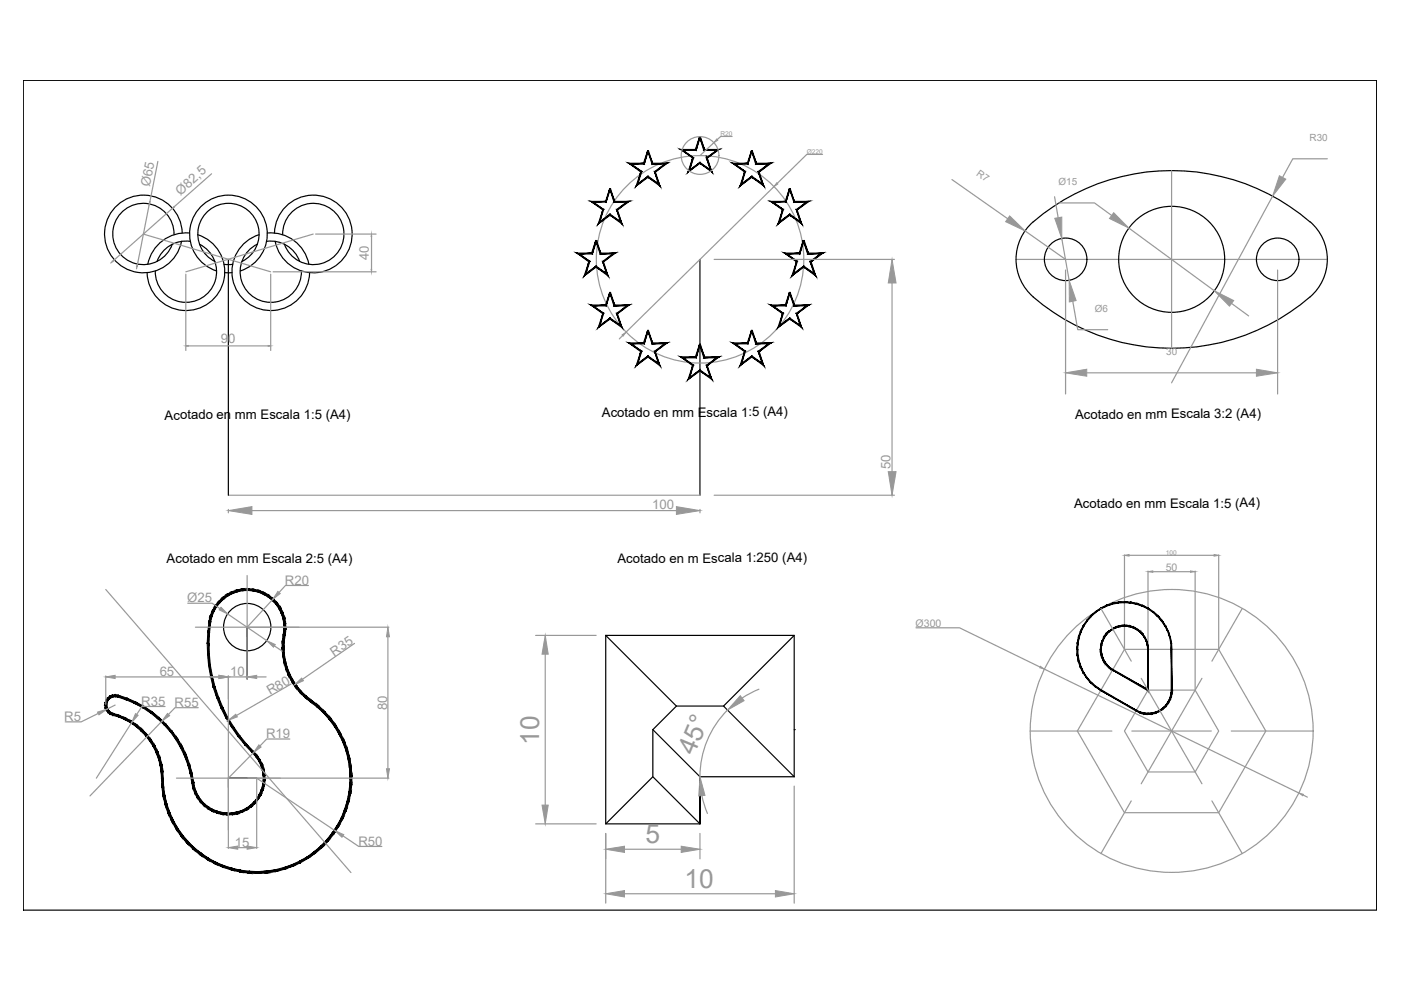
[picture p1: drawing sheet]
<svg xmlns="http://www.w3.org/2000/svg" width="297mm" height="210mm" viewBox="0 0 297 210" stroke-linecap="round" stroke-linejoin="round" font-family="sans-serif">
<!-- layer: 0 -->
<g fill="none" stroke="#000" stroke-width=".25">
<path d="M4.9 17h287v176h-287zM149.7 33l1.1 3.3-2.4-1.8-2.4 1.8 1-2.8-2.4-1.7h2.9l.9-2.8 .9 2.8h2.9l-2.4 1.7M36.9 49.7a6.5 6.5 0 0 0-9-6.1 6.5 6.5 0 0 0-2 10.7 6.5 6.5 0 0 0 10.6-2.5M38.6 49.4a8.2 8.2 0 0 0-12-7.1 8.2 8.2 0 0 0-1.1 13.9 8.2 8.2 0 0 0 13-5M40.2 49.4a8.2 8.2 0 0 0-8.9 6.6M40.3 51.2a6.5 6.5 0 0 0-7 4.2M41.9 49.8a8.2 8.2 0 0 1 2.5 14.4 8.2 8.2 0 0 1-13.2-6.4M42.3 51.8a6.5 6.5 0 0 1 .5 11.4 6.5 6.5 0 0 1-9.9-5.7M45.6 55.4a6.5 6.5 0 0 1-2.2-9.9 6.5 6.5 0 0 1 10.1 0 6.5 6.5 0 0 1-2.2 9.9M45.9 57.5a8.2 8.2 0 0 1-4.1-12.7 8.2 8.2 0 0 1 13.3 0 8.2 8.2 0 0 1-4.2 12.7M47.5 56h1.8M47.7 57.8h1.5"/>
<path d="M48.4 55v50M54.5 51.8a6.5 6.5 0 0 0-.5 11.4 6.5 6.5 0 0 0 9.9-5.7M54.9 49.8a8.2 8.2 0 0 0-2.4 14.4 8.2 8.2 0 0 0 13.1-6.4M56.5 51.2a6.5 6.5 0 0 1 7 4.2M56.7 49.4a8.2 8.2 0 0 1 8.8 6.6M58.2 49.4a8.2 8.2 0 0 1 12-7.1 8.2 8.2 0 0 1 1.2 13.9 8.2 8.2 0 0 1-13.1-5M59.9 49.7a6.5 6.5 0 0 1 9-6.1 6.5 6.5 0 0 1 2 10.7 6.5 6.5 0 0 1-10.6-2.5M148.4 55v50M219.1 47a45 45 0 0 1 58.6 0M219.1 47a10.5 10.5 0 0 0 0 16 44.8 44.8 0 0 0 59.9-1.3 10.5 10.5 0 0 0-1.2-14.7M52.4 133v11M128.4 134.7v40h20l-10-10"/>
<path d="M128.4 134.7h40v30M128.4 134.7l15 15h10M168.4 134.7l-15 15 15 15M138.4 154.7v10l-10 10M138.4 154.7l10 10M143.4 149.7l-5 5M168.4 154.7h.1M52.4 165h-4h6M148.4 164.7v10v-10M148.4 164.7h20"/>
<circle cx="225.9" cy="55" r="4.5"/>
<circle cx="248.4" cy="55" r="11.2"/>
<circle cx="270.9" cy="55" r="4.5"/>
<circle cx="52.4" cy="133" r="5"/>
</g>
<!-- layer: cotas -->
<g fill="none" stroke="#989898" stroke-width=".25">
<path d="M33.5 34.2l-1.7 8.6M44.9 36.8l-8 7M151.3 30.3l-2.9 2.7M155.2 28.9h-2.4l-.8 .7M164.1 39.6l-31.4 30.8M174.4 32.7h-3.3l-6.3 6.2M201.8 38.1l11.8 8.3M248.4 36.2v37.6M281.4 33.7h-7.3l-2.2 3.9M23.9 55.4l-.4 .4M29 56.5l-.1 .5M30.4 49.6l27 8"/>
<path d="M31.7 43.3l-2.5 12.7M36.6 44.2l-12.4 10.9M39.4 58.1v16.2M57.4 58.1v16.2M57.9 57.6h21.8M66.4 49.6l-27 8M66.9 49.6h12.8M78.8 50.1v7M151.4 55h38.2M215.4 55h66M217.3 49l8.6 6M223.6 41.7l.8 4.5"/>
<path d="M224.5 43h7.6l3.6 2.7M225.1 50.6l1.6 8.9M225.9 57.2v26.3M239.3 48.4l18.2 13.3M269.8 41.6l-21.4 39.6M270.9 57.2v26.3M39.9 73.3h17M132 71.1l-.7 .8M189.1 60v40M227.4 63.9l1.1 6h6.4M230.4 79.1h36M261.1 64.3l3.6 2.7"/>
<path d="M48.4 105h100M48.4 108v.7M53.4 108.3h90M148.4 108v.7M151.4 105h38.2M238.4 117.7v19.9M239.4 117.7h18M258.4 117.7v19.9M22.4 125l52 60M39.8 127.9h5.2l1.6 1.1M48.3 130.2l8.2 5.6M52.6 133h29.9"/>
<path d="M57.8 127.1l-5.4 5.9M58.2 137l1.6 1.1M65.4 124.1h-4.9l-1.3 1.5M75.2 136.4l-11.1 7.6M82.2 135v28M113.6 134.7h12.8M115.6 138.7v32M194.2 133.1h9.2l17.1 8.3M238.4 137.7h20l10 17.3-10 17.3h-20l-10-17.3zM243.4 121.1v25.1M244.4 121.2h8M253.4 121.1v25.1"/>
<path d="M20.8 151.3l-3.6 1.7h-3.4M22.4 143.3v6M24.4 143.5h22M24.4 149.5l-1.8 .9M27.9 153.2l-7.5 11.8M34.3 152.9l-15.2 15.9M35 149.8h-4.9l-1.1 1.7M42 150h-4.9l-1.4 1.5M48.4 143.3v10.5M48.4 143.5h4M52.4 143.3v.5M53.7 159.6l-5.3 5.4"/>
<path d="M54.4 143.5h2M61.5 156.7h-5l-1.4 1.4M61.8 145l-11.6 6.7M154.3 150.5a20 20 0 0 0-5.9 14.2M160.9 146.1l-3.5 1.9M221.4 141.9l54 26.2M243.4 146.3h10l5 8.7-5 8.7h-10l-5-8.7zM48.4 165.2v14.7M48.6 165h33.9M50.4 179.7h2M54.4 165l16.6 11.1M54.4 165.2v14.7"/>
<path d="M72.7 177.2l3.4 2.3h4.9M113.6 174.7h12.8M128.4 176.7v14.8M148.4 176.7v5.4M148.8 168.7l1.2 3.8M168.4 166.7v24.8M276.3 168.5l.9 .5M132.4 180.1h12M132.4 189.5h32"/>
<circle cx="148.4" cy="33" r="4"/>
<circle cx="148.4" cy="55" r="22"/>
<circle cx="248.4" cy="155" r="30"/>
</g>
<!-- layer: 0 -->
<g fill="#000" stroke="#000" stroke-width=".21">
<path d="M137.3 31.9l-.7 2.9 .9-2.8zM137.3 31.9l-.7 2.9-.2-.2zM133.9 34.8h2.7l-.2-.2zM133.3 34.6h3.1l-2.5 .2zM133.3 34.6l2.8 1.8-2.2-1.6zM133.3 34.6l2.8 1.8-.3 .1zM135.8 36.5l-.6 2.4 .9-2.5zM135.8 36.5l-.6 2.4-.3 .6zM135.2 38.9l-.3 .6 2.5-2.1zM134.9 39.5l2.5-2.1v.2zM137.4 37.4v.2l2.2 1.3zM137.4 37.6l2.2 1.3 .3 .6zM138.8 36.4l.8 2.5 .3 .6zM138.8 36.4l.2 .1 .9 3zM138.8 36.4l.2 .1 1.9-1.7zM139 36.5l1.9-1.7 .6-.2zM138.2 34.8h2.7l.6-.2zM138.4 34.6h3.1l-3.3 .2zM137.3 32l.9 2.8 .2-.2zM137.3 32l.2-.1 .9 2.7z"/>
<path d="M148.3 29l-.7 2.9 .9-2.8zM148.3 29l-.7 2.9-.2-.2zM144.9 31.9h2.7l-.2-.2zM144.3 31.7h3.1l-2.5 .2zM144.3 31.7l2.8 1.8-2.2-1.6zM144.3 31.7l2.8 1.8h-.3zM146.8 33.5l-.6 2.5 .9-2.5zM146.8 33.5l-.6 2.5-.3 .5zM146.2 36l-.3 .5 2.5-2.1zM145.9 36.5l2.5-2.1v.2zM148.4 34.4v.2l2.2 1.4zM148.4 34.6l2.2 1.4 .3 .5zM149.8 33.5l.8 2.5 .3 .5zM149.8 33.5h.2l.9 3zM149.8 33.5h.2l1.9-1.6zM150 33.5l1.9-1.6 .6-.2zM149.2 31.9h2.7l.6-.2zM149.4 31.7h3.1l-3.3 .2zM148.3 29.1l.9 2.8 .2-.2zM148.3 29.1l.2-.1 .9 2.7z"/>
<path d="M159.3 31.9l-.7 2.9 .9-2.8zM159.3 31.9l-.7 2.9-.2-.2zM155.9 34.8h2.7l-.2-.2zM155.3 34.6h3.1l-2.5 .2zM155.3 34.6l2.8 1.8-2.2-1.6zM155.3 34.6l2.8 1.8-.3 .1zM157.8 36.5l-.5 2.4 .8-2.5zM157.8 36.5l-.5 2.4-.4 .6zM157.3 38.9l-.4 .6 2.5-2.1zM156.9 39.5l2.5-2.1v.2zM159.4 37.4v.2l2.2 1.3zM159.4 37.6l2.2 1.3 .4 .6zM160.7 36.4l.9 2.5 .4 .6zM160.7 36.4l.3 .1 1 3zM160.7 36.4l.3 .1 1.9-1.7zM161 36.5l1.9-1.7 .6-.2zM160.2 34.8h2.7l.6-.2zM160.4 34.6h3.1l-3.3 .2zM159.3 32l.9 2.8 .2-.2zM159.3 32l.2-.1 .9 2.7z"/>
<path d="M126.3 51l-.7 2.9 .9-2.9zM126.3 51l-.7 2.9-.2-.2zM122.9 53.9h2.7l-.2-.2zM122.3 53.7h3.1l-2.5 .2zM122.3 53.7l2.8 1.7-2.2-1.5zM122.3 53.7l2.8 1.7-.3 .1zM124.8 55.5l-.6 2.5 .9-2.6zM124.8 55.5l-.6 2.5-.3 .5zM124.2 58l-.3 .5 2.5-2.1zM123.9 58.5l2.5-2.1v.3zM126.4 56.4v.3l2.2 1.3zM126.4 56.7l2.2 1.3 .3 .5zM127.7 55.4l.9 2.6 .3 .5zM127.7 55.4l.3 .1 .9 3zM127.7 55.4l.3 .1 1.9-1.6zM128 55.5l1.9-1.6 .6-.2zM127.2 53.9h2.7l.6-.2zM127.4 53.7h3.1l-3.3 .2zM126.3 51l.9 2.9 .2-.2zM126.3 51h.2l.9 2.7z"/>
<path d="M129.3 40l-.8 2.9 .9-2.9zM129.3 40l-.8 2.9-.1-.2zM125.8 42.9h2.7l-.1-.2zM125.3 42.7h3.1l-2.6 .2zM125.3 42.7l2.7 1.7-2.2-1.5zM125.3 42.7l2.7 1.7-.2 .1zM127.8 44.5l-.6 2.5 .8-2.6zM127.8 44.5l-.6 2.5-.4 .5zM127.2 47l-.4 .5 2.6-2.1zM126.8 47.5l2.6-2.1v.2zM129.4 45.4v.2l2.1 1.4zM129.4 45.6l2.1 1.4 .4 .5zM130.7 44.4l.8 2.6 .4 .5zM130.7 44.4l.2 .1 1 3zM130.7 44.4l.2 .1 2-1.6zM130.9 44.5l2-1.6 .6-.2zM130.2 42.9h2.7l.6-.2zM130.2 42.9l.1-.2h3.2zM129.3 40l.9 2.9 .1-.2zM129.3 40h.1l.9 2.7z"/>
<path d="M167.4 40l-.7 2.9 .8-2.9zM167.4 40l-.7 2.9-.2-.2zM163.9 42.9h2.8l-.2-.2zM163.4 42.7h3.1l-2.6 .2zM163.4 42.7l2.7 1.7-2.2-1.5zM163.4 42.7l2.7 1.7-.2 .1zM165.9 44.5l-.6 2.5 .8-2.6zM165.9 44.5l-.6 2.5-.4 .5zM165.3 47l-.4 .5 2.6-2.1zM164.9 47.5l2.6-2.1v.2zM167.5 45.4v.2l2.1 1.4zM167.5 45.6l2.1 1.4 .4 .5zM168.8 44.4l.8 2.6 .4 .5zM168.8 44.4l.2 .1 1 3zM168.8 44.4l.2 .1 2-1.6zM169 44.5l2-1.6 .6-.2zM168.3 42.9h2.7l.6-.2zM168.4 42.7h3.2l-3.3 .2zM167.4 40l.9 2.9 .1-.2zM167.4 40h.1l.9 2.7z"/>
<path d="M170.3 51l-.7 2.9 .9-2.9zM170.3 51l-.7 2.9-.2-.2zM166.9 53.9h2.7l-.2-.2zM166.3 53.7h3.1l-2.5 .2zM166.3 53.7l2.8 1.7-2.2-1.5zM166.3 53.7l2.8 1.7-.2 .1zM168.9 55.5l-.6 2.5 .8-2.6zM168.9 55.5l-.6 2.5-.4 .5zM168.3 58l-.4 .5 2.5-2.1zM167.9 58.5l2.5-2.1v.3zM170.4 56.4v.3l2.2 1.3zM170.4 56.7l2.2 1.3 .4 .5zM171.7 55.4l.9 2.6 .4 .5zM171.7 55.4l.3 .1 1 3zM171.7 55.4l.3 .1 1.9-1.6zM172 55.5l1.9-1.6 .6-.2zM171.2 53.9h2.7l.6-.2zM171.4 53.7h3.1l-3.3 .2zM170.3 51l.9 2.9 .2-.2zM170.3 51h.2l.9 2.7z"/>
<path d="M129.3 62l-.8 2.9 .9-2.9zM129.3 62l-.8 2.9-.1-.2zM125.8 64.9h2.7l-.1-.2zM125.3 64.7h3.1l-2.6 .2zM125.3 64.7l2.7 1.7-2.2-1.5zM125.3 64.7l2.7 1.7-.2 .1zM127.8 66.5l-.6 2.5 .8-2.6zM127.8 66.5l-.6 2.5-.4 .5zM127.2 69l-.4 .5 2.6-2.1zM126.8 69.5l2.6-2.1v.3zM129.4 67.4v.3l2.1 1.3zM129.4 67.7l2.1 1.3 .4 .5zM130.7 66.4l.8 2.6 .4 .5zM130.7 66.4l.2 .1 1 3zM130.7 66.4l.2 .1 2-1.6zM130.9 66.5l2-1.6 .6-.2zM130.2 64.9h2.7l.6-.2zM130.3 64.7h3.2l-3.3 .2zM129.3 62l.9 2.9 .1-.2zM129.3 62h.1l.9 2.7z"/>
<path d="M137.3 70l-.7 2.9 .9-2.8zM137.3 70l-.7 2.9-.2-.2zM133.9 72.9h2.7l-.2-.2zM133.3 72.7h3.1l-2.5 .2zM133.3 72.7l2.8 1.8-2.2-1.6zM133.3 72.7l2.8 1.8-.3 .1zM135.8 74.6l-.6 2.4 .9-2.5zM135.8 74.6l-.6 2.4-.3 .6zM135.2 77l-.3 .6 2.5-2.1zM134.9 77.6l2.5-2.1v.2zM137.4 75.5v.2l2.2 1.3zM137.4 75.7l2.2 1.3 .3 .6zM138.8 74.5l.8 2.5 .3 .6zM138.8 74.5l.2 .1 .9 3zM138.8 74.5l.2 .1 1.9-1.7zM139 74.6l1.9-1.7 .6-.2zM138.2 72.9h2.7l.6-.2zM138.4 72.7h3.1l-3.3 .2zM137.3 70.1l.9 2.8 .2-.2zM137.3 70.1l.2-.1 .9 2.7z"/>
<path d="M148.3 73l-.7 2.9 .9-2.9zM148.3 73l-.7 2.9-.2-.2zM144.9 75.9h2.7l-.2-.2zM144.3 75.7h3.1l-2.5 .2zM144.3 75.7l2.8 1.7-2.2-1.5zM144.3 75.7l2.8 1.7-.3 .1zM146.8 77.5l-.6 2.5 .9-2.6zM146.8 77.5l-.6 2.5-.3 .5zM146.2 80l-.3 .5 2.5-2.1zM145.9 80.5l2.5-2.1v.3zM148.4 78.4v.3l2.2 1.3zM148.4 78.7l2.2 1.3 .3 .5zM149.8 77.4l.8 2.6 .3 .5zM149.8 77.4l.2 .1 .9 3zM149.8 77.4l.2 .1 1.9-1.6zM150 77.5l1.9-1.6 .6-.2zM149.2 75.9h2.7l.6-.2zM149.4 75.7h3.1l-3.3 .2zM148.3 73l.9 2.9 .2-.2zM148.3 73h.2l.9 2.7z"/>
<path d="M159.3 70l-.7 2.9 .9-2.8zM159.3 70l-.7 2.9-.2-.2zM155.9 72.9h2.7l-.2-.2zM155.3 72.7h3.1l-2.5 .2zM155.3 72.7l2.8 1.8-2.2-1.6zM155.3 72.7l2.8 1.8-.3 .1zM157.8 74.6l-.5 2.4 .8-2.5zM157.8 74.6l-.5 2.4-.4 .6zM157.3 77l-.4 .6 2.5-2.1zM156.9 77.6l2.5-2.1v.2zM159.4 75.5v.2l2.2 1.3zM159.4 75.7l2.2 1.3 .4 .6zM160.7 74.5l.9 2.5 .4 .6zM160.7 74.5l.3 .1 1 3zM160.7 74.5l.3 .1 1.9-1.7zM161 74.6l1.9-1.7 .6-.2zM160.2 72.9h2.7l.6-.2zM160.4 72.7h3.1l-3.3 .2zM159.3 70.1l.9 2.8 .2-.2zM159.3 70.1l.2-.1 .9 2.7z"/>
<path d="M167.4 62l-.7 2.9 .8-2.9zM167.4 62l-.7 2.9-.2-.2zM163.9 64.9h2.8l-.2-.2zM163.4 64.7h3.1l-2.6 .2zM163.4 64.7l2.7 1.7-2.2-1.5zM163.4 64.7l2.7 1.7-.2 .1zM165.9 66.5l-.6 2.5 .8-2.6zM165.9 66.5l-.6 2.5-.4 .5zM165.3 69l-.4 .5 2.6-2.1zM164.9 69.5l2.6-2.1v.3zM167.5 67.4v.3l2.1 1.3zM167.5 67.7l2.1 1.3 .4 .5zM168.8 66.4l.8 2.6 .4 .5zM168.8 66.4l.2 .1 1 3zM168.8 66.4l.2 .1 2-1.6zM169 66.5l2-1.6 .6-.2zM168.3 64.9h2.7l.6-.2zM168.4 64.7h3.2l-3.3 .2zM167.4 62l.9 2.9 .1-.2zM167.4 62h.1l.9 2.7z"/>
<path d="M243.4 136.8l.1 .9h-.2zM243.2 136.8l.1 .9 .1-.9zM243.2 135.9l.2 .9h-.2zM243 136l.2 .8v-.9zM242.8 135.1l.4 .8-.2 .1zM242.6 135.2l.4 .8-.2-.9zM242.3 134.4l.5 .7-.2 .1zM242.1 134.5l.5 .7-.3-.8zM241.7 133.8l.6 .6-.2 .1zM241.7 133.8l-.2 .1 .6 .6zM240.9 133.3l.8 .5-.2 .1zM240.9 133.3v.1l.6 .5zM240.1 132.9l.8 .4v.1zM240.1 132.9v.2l.8 .3zM239.3 132.6l.8 .3v.2zM239.3 132.6v.3l.8 .2zM238.4 132.6h.9v.3zM238.4 132.6v.2l.9 .1zM237.5 132.6h.9v.2zM237.5 132.6l.1 .3 .8-.1zM236.7 132.9l.8-.3 .1 .3zM236.7 132.9v.2l.9-.2zM235.9 133.3l.8-.4v.2zM235.9 133.3l.1 .1 .7-.3zM235.1 133.8l.8-.5 .1 .1zM235.1 133.8l.1 .1 .8-.5zM235.1 133.8l.1 .1-.7 .5zM234.5 134.4l.1 .1 .6-.6zM234.5 134.4l.1 .1-.6 .6zM234 135.1l.2 .1 .4-.7zM234 135.1l.2 .1-.6 .7zM234.2 135.2l-.6 .7 .2 .1zM233.6 135.9l.2 .1-.4 .8zM233.8 136l-.4 .8h.2zM233.4 136.8h.2l-.3 .9zM233.6 136.8l-.3 .9h.2zM233.3 137.7h.2l-.1 .9zM233.5 137.7l-.1 .9 .2-.1zM233.4 138.6l.2-.1v.9zM233.6 138.5v.9l.2-.1zM233.6 139.4l.2-.1 .2 .9zM233.8 139.3l.2 .9 .2-.1zM234 140.2l.2-.1 .3 .8zM234.2 140.1l.3 .8 .1-.1zM234.5 140.9l.1-.1 .5 .8zM234.6 140.8l.5 .8 .1-.2zM235.1 141.6l.1-.2 .7 .7zM235.2 141.4l.7 .7 .1-.2z"/>
<path d="M248.4 136.4l.1 1.3h-.2zM248.2 136.4l.1 1.3 .1-1.3zM248.1 135.1l.3 1.3h-.2zM248 135.1l.2 1.3-.1-1.3zM247.7 133.8l.4 1.3h-.1zM247.6 133.9l.4 1.2-.3-1.3zM247.1 132.6l.6 1.2-.1 .1zM247 132.7l.6 1.2-.5-1.3zM246.4 131.5l.7 1.1-.1 .1zM246.2 131.7l.8 1-.6-1.2zM245.6 130.5l.8 1-.2 .2zM245.6 130.5l-.2 .2 .8 1zM244.5 129.7l1.1 .8-.2 .2zM244.5 129.7l-.1 .1 1 .9zM243.4 128.9l1.1 .8-.1 .1zM243.4 128.9v.2l1 .7zM242.3 128.3l1.1 .6v.2zM242.3 128.3l-.1 .2 1.2 .6zM241 127.9l1.3 .4-.1 .2zM241 127.9l-.1 .2 1.3 .4zM239.7 127.6l1.3 .3-.1 .2zM239.7 127.6v.3l1.2 .2zM238.4 127.6h1.3v.3zM238.4 127.6v.2l1.3 .1zM237.1 127.6h1.3v.2zM237.1 127.6v.3l1.3-.1zM235.8 127.9l1.3-.3v.3zM235.8 127.9v.2l1.3-.2zM234.6 128.3l1.2-.4v.2zM234.6 128.3v.2l1.2-.4zM233.4 128.9l1.2-.6v.2zM233.4 128.9l.1 .2 1.1-.6zM232.3 129.7l1.1-.8 .1 .2zM232.3 129.7l.1 .1 1.1-.7zM231.3 130.5l1-.8 .1 .1zM231.3 130.5l.1 .2 1-.9zM231.3 130.5l.1 .2-1 .8zM230.4 131.5l.1 .2 .9-1zM230.4 131.5l.1 .2-.9 .9zM230.5 131.7l-.9 .9 .2 .1zM229.6 132.6l.2 .1-.7 1.1zM229.8 132.7l-.7 1.1 .2 .1zM229.1 133.8l.2 .1-.7 1.2zM229.3 133.9l-.7 1.2h.2zM228.6 135.1h.2l-.4 1.3zM228.8 135.1l-.4 1.3h.2zM228.4 136.4h.2l-.3 1.3zM228.6 136.4l-.3 1.3h.2zM228.3 137.7h.2l-.1 1.3zM228.5 137.7l-.1 1.3h.2zM228.4 139h.2v1.3zM228.6 139v1.3l.2-.1zM228.6 140.3l.2-.1 .3 1.3zM228.8 140.2l.3 1.3 .2-.1zM229.1 141.5l.2-.1 .3 1.3zM229.3 141.4l.3 1.3 .2-.1zM229.6 142.7l.2-.1 .6 1.2zM229.8 142.6l.6 1.2 .1-.1zM230.4 143.8l.1-.1 .8 1.1zM230.5 143.7l.8 1.1 .1-.1zM231.4 144.7l.9 1-1-.9zM231.4 144.7l.9 1 .1-.2zM232.4 145.5l1 .9-1.1-.7zM232.4 145.5l1 .9 .1-.2z"/>
<path d="M23.5 151.1l.4 .1v.5zM23.5 151.1l-.2 .3 .6 .3zM23.1 150.8l.4 .3-.2 .3zM23.1 150.8l-.2 .3 .4 .3zM22.8 150.4l.3 .4-.2 .3zM22.5 150.6l.4 .5-.1-.7zM22.7 150l.1 .4-.3 .2zM22.3 150.1l.2 .5 .2-.6zM22.6 149.5l.1 .5-.4 .1zM22.2 149.5l.1 .6 .3-.6zM22.2 149.5l.5-.5-.1 .5zM22.3 148.9l-.1 .6 .5-.5zM22.3 148.9l.5-.3-.1 .4zM22.5 148.4l-.2 .5 .5-.3zM22.5 148.4l.6-.2-.3 .4zM22.8 147.9l-.3 .5 .6-.2zM22.8 147.9h.7l-.4 .3zM22.8 147.9h.7l-.2-.3zM23.3 147.6l.6 .2-.4 .1zM23.3 147.6l.6 .2v-.4zM23.9 147.4l.5 .3-.5 .1zM23.9 147.4l.5 .3 .1-.4zM24.5 147.3l.4 .5-.5-.1zM24.5 147.3l.4 .5 .1-.4zM25 147.4l1.8 1-1.9-.6zM25 147.4l1.8 1 .1-.4zM26.9 148l1.7 1.2-1.8-.8zM26.9 148l1.7 1.2 .1-.4zM28.7 148.8l1.6 1.3-1.7-.9zM28.7 148.8l1.6 1.3 .2-.4zM30.5 149.7l1.4 1.5-1.6-1.1zM30.5 149.7l1.4 1.5 .3-.4zM32.2 150.8l1.3 1.6-1.6-1.2zM32.2 150.8l1.3 1.6 .2-.3zM33.7 152.1l1.2 1.7-1.4-1.4zM33.7 152.1l1.2 1.7 .3-.3zM34.9 153.8l.3-.3 1 1.8zM35.2 153.5l1 1.8 .3-.3zM36.2 155.3l.3-.3 .8 1.9zM36.5 155l.8 1.9 .4-.3zM37.3 156.9l.4-.3 .6 2zM37.7 156.6l.6 2 .4-.3zM38.3 158.6l.4-.3 .4 2zM38.7 158.3l.4 2 .4-.1zM39.1 160.3l.4-.1 .3 2zM39.5 160.2l.3 2 .4-.2zM39.8 162.2l.4-.2 .1 2.1zM40.2 162l.1 2.1 .4-.1zM40.3 164.1l.4-.1v2zM40.7 164v2l.4-.1zM40.7 166l.4-.1-.2 1.2zM41.1 165.9l-.2 1.2 .4-.1zM40.9 167.1l.4-.1v1.1zM41.3 167v1.1l.3-.1zM41.3 168.1l.3-.1 .2 1.1zM41.6 168l.2 1.1 .3-.2zM41.8 169.1l.3-.2 .3 1.1zM42.1 168.9l.3 1.1 .3-.3zM42.4 170l.3-.3 .5 1.1zM42.7 169.7l.5 1.1 .2-.3zM43.4 170.5l.7 1-.9-.7zM43.4 170.5l.7 1 .2-.4zM44.3 171.1l.7 .9-.9-.5zM44.3 171.1l.7 .9 .2-.4zM45.2 171.6l.8 .8-1-.4zM45.2 171.6l.8 .8 .1-.4zM46.1 172l1 .7-1.1-.3zM46.1 172l1 .7v-.4zM47.1 172.3l1.1 .5-1.1-.1zM47.1 172.3l1.1 .5v-.4zM48.2 172.4l1.1 .3-1.1 .1zM48.2 172.4l1.1 .3-.1-.3zM49.2 172.4l1.2 .2-1.1 .1zM49.2 172.4l1.2 .2-.2-.5zM50.2 172.1l1.2 .1-1 .4zM50.2 172.1l1.2 .1-.1-.4zM51.3 171.8l1.1-.1-1 .5zM51.3 171.8l1.1-.1-.2-.3zM52.2 171.4l1.1-.3-.9 .6zM52.2 171.4l1.1-.3-.3-.3zM53 170.8l1.1-.4-.8 .7zM53 170.8l1.1-.4-.3-.3zM53.8 170.1l1-.6-.7 .9zM54.5 169.3l-.7 .8 1-.6zM54.5 169.3l.9-.8-.6 1zM55 168.4l-.5 .9 .9-.8zM55.8 167.5l-.4 1-.4-.1zM55.4 167.4l-.4 1 .8-.9zM56.1 166.5l-.3 1-.4-.1zM55.7 166.4l-.3 1 .7-.9zM56.2 165.4l-.1 1.1-.4-.1zM55.8 165.4l-.1 1 .5-1zM56.2 164.3v1.1h-.4zM55.8 164.3v1.1l.4-1.1zM56 163.2l.2 1.1h-.4zM55.6 163.3l.2 1 .2-1.1zM55.7 162.2l.3 1-.4 .1zM55.3 162.3l.3 1 .1-1.1zM55.2 161.2l.5 1-.4 .1zM54.8 161.3l.5 1-.1-1.1zM54.6 160.2l.6 1-.4 .1zM54.3 160.5l.5 .8-.2-1.1zM53.9 159.4l.7 .8-.3 .3zM53.6 159.7l.7 .8-.4-1.1z"/>
<path d="M52.3 157.7l1.6 1.7-.3 .3zM52 158l1.6 1.7-1.3-2zM50.8 155.9l1.5 1.8-.3 .3zM50.5 156.2l1.5 1.8-1.2-2.1zM49.5 154l1.3 1.9-.3 .3zM49.1 154.2l1.4 2-1-2.2zM48.2 152l1.3 2-.4 .2zM47.9 152.2l1.2 2-.9-2.2zM47.2 150l1 2-.3 .2zM46.8 150.1l1.1 2.1-.7-2.2zM46.3 147.8l.9 2.2-.4 .1zM46 148l.8 2.1-.5-2.3zM45.6 145.6l.7 2.2-.3 .2zM45.2 145.7l.8 2.3-.4-2.4zM45 143.4l.6 2.2-.4 .1zM44.6 143.4l.6 2.3-.2-2.3zM44.6 141.1l.4 2.3h-.4zM44.2 141.1l.4 2.3v-2.3zM44.4 138.7l.2 2.4h-.4zM44 138.8l.2 2.3 .2-2.4zM44.3 136.4l.1 2.3-.4 .1zM43.9 136.4l.1 2.4 .3-2.4zM44.4 134.1l-.1 2.3h-.4zM44.1 134.1l-.2 2.3 .5-2.3zM44.7 131.8l-.3 2.3h-.3zM44.3 131.7l-.2 2.4 .6-2.3zM44.9 130.7l-.2 1.1-.4-.1zM44.6 130.6l-.3 1.1 .6-1zM45.4 129.6l-.5 1.1-.3-.1zM45 129.5l-.4 1.1 .8-1zM45 129.5l.9-.8-.5 .9zM45.6 128.5l-.6 1 .9-.8zM45.6 128.5l1-.7-.7 .9zM46.3 127.5l-.7 1 1-.7zM46.3 127.5l1.1-.5-.8 .8zM47.2 126.7l-.9 .8 1.1-.5zM47.2 126.7l1.1-.4-.9 .7zM47.2 126.7l1.1-.4-.2-.3zM48.1 126l1.2-.2-1 .5zM48.1 126l1.2-.2-.1-.4zM49.2 125.4h1.2l-1.1 .4zM49.2 125.4h1.2l-.1-.3zM50.3 125.1l1.2 .1-1.1 .2zM50.3 125.1l1.2 .1v-.3zM51.5 124.9l1.1 .3h-1.1zM51.5 124.9l1.1 .3v-.4zM52.6 124.8l1.1 .5-1.1-.1zM52.6 124.8l1.1 .5 .1-.4zM53.8 124.9l1 .7-1.1-.3zM53.8 124.9l1 .7 .2-.4zM55 125.2l.9 .8-1.1-.4zM55 125.2l.9 .8 .2-.3zM56.1 125.7l.8 .9-1-.6zM56.1 125.7l.8 .9 .2-.3zM57.1 126.3l.6 1-.8-.7zM57.1 126.3l.6 1 .3-.3zM57.7 127.3l.3-.3 .5 1.1zM58 127l.5 1.1 .3-.2zM58.5 128.1l.3-.2 .3 1.1zM58.8 127.9l.3 1.1 .4-.2zM59.1 129l.4-.2 .1 1.3zM59.5 128.8l.1 1.3 .4-.2zM59.6 130.1l.4-.2v1.2zM60 129.9v1.2l.4-.1zM60 131.1l.4-.1-.2 1.3zM60.4 131l-.2 1.3 .4-.1zM60.2 132.3l.4-.1-.4 1.2zM60.6 132.2l-.4 1.2h.4zM60.2 133.4h.4l-.5 1.1zM60.6 133.4l-.5 1.1h.4zM60.1 134.5h.4l-.7 1.4zM60.5 134.5l-.7 1.4 .5 .1zM59.8 135.9l.5 .1-.5 1.4zM60.3 136l-.5 1.4h.4zM59.8 137.4h.4l-.3 1.5zM60.2 137.4l-.3 1.5h.4zM59.9 138.9h.4l-.1 1.5zM60.3 138.9l-.1 1.5 .4-.1zM60.2 140.4l.4-.1v1.5zM60.6 140.3v1.5l.3-.1zM60.6 141.8l.3-.1 .2 1.5zM60.9 141.7l.2 1.5 .4-.2zM61.1 143.2l.4-.2 .3 1.5zM61.5 143l.3 1.5 .4-.2zM61.8 144.5l.4-.2 .4 1.4zM62.2 144.3l.4 1.4 .4-.2zM62.6 145.7l.4-.2 .6 1.4zM63 145.5l.6 1.4 .3-.3zM63.9 146.6l.8 1.3-1.1-1zM63.9 146.6l.8 1.3 .2-.3zM64.9 147.6l.9 1.2-1.1-.9zM64.9 147.6l.9 1.2 .3-.3z"/>
<path d="M233.5 146.2l-.1 .2 7.5 4.2zM233.4 146.4l7.5 4.2v.2z"/>
<path d="M236 141.9l-.1 .2 7.4 4zM235.9 142.1l7.4 4 .2 .4zM243.3 137.7v8.4l.2 .4zM243.3 137.7h.2v8.8z"/>
<path d="M240.9 150.6l.8 .5-.8-.3zM240.9 150.6l.8 .5v-.2zM241.7 150.9l.8 .5-.8-.3zM241.7 150.9l.8 .5 .1-.3zM242.6 151.1l.8 .3h-.9zM242.6 151.1l.8 .3v-.2zM243.4 151.2l.9 .2h-.9zM243.4 151.2l.9 .2-.1-.3zM244.2 151.1h.9l-.8 .3zM244.2 151.1h.9v-.2zM245.1 150.9l.8-.1-.8 .3zM245.1 150.9l.8-.1v-.2zM245.9 150.6l.8-.3-.8 .5zM245.9 150.6l.8-.3-.2-.2zM246.5 150.1l.8-.5-.6 .7zM246.5 150.1l.8-.5-.1-.1zM247.2 149.5l.6-.6-.5 .7zM247.6 148.8l-.4 .7 .6-.6zM248.2 148.1l-.4 .8-.2-.1zM248 148l-.4 .8 .6-.7zM248.4 147.2l-.2 .9-.2-.1zM248.2 147.2l-.2 .8 .4-.8zM248.5 146.3l-.1 .9h-.2zM248.3 146.3l-.1 .9 .3-.9z"/>
<path d="M248.3 137.7v8.6h.2zM248.3 137.7h.2v8.6z"/>
<path d="M34.2 165h.4l-.3 1.9zM34.6 165l-.3 1.9 .4-.1zM34.3 166.9l.4-.1-.1 2zM34.7 166.8l-.1 2 .4-.1zM34.6 168.8l.4-.1v1.9zM35 168.7v1.9l.4-.2zM35 170.6l.4-.2 .2 2zM35.4 170.4l.2 2 .4-.2zM35.6 172.4l.4-.2 .4 1.8zM36 172.2l.4 1.8 .3-.1zM36.4 174l.3-.1 .6 1.8zM36.7 173.9l.6 1.8 .3-.2zM37.3 175.7l.3-.2 .7 1.8zM37.6 175.5l.7 1.8 .4-.3zM38.3 177.3l.4-.3 .9 1.7zM38.7 177l.9 1.7 .3-.3zM39.6 178.7l.3-.3 1 1.6zM39.9 178.4l1 1.6 .3-.3zM41.2 179.7l1.2 1.5-1.5-1.2zM41.2 179.7l1.2 1.5 .2-.3zM42.6 180.9l1.3 1.4-1.5-1.1zM42.6 180.9l1.3 1.4 .2-.4zM44.1 181.9l1.5 1.2-1.7-.8zM44.1 181.9l1.5 1.2 .1-.3zM45.7 182.8l1.6 1.1-1.7-.8zM45.7 182.8l1.6 1.1 .1-.4zM47.4 183.5l1.7 1-1.8-.6zM47.4 183.5l1.7 1 .1-.4zM49.2 184.1l1.7 .8-1.8-.4zM49.2 184.1l1.7 .8 .1-.4zM51 184.5l1.8 .6-1.9-.2zM51 184.5l1.8 .6v-.4zM52.8 184.7l1.9 .5-1.9-.1zM52.8 184.7l1.9 .5v-.4zM54.7 184.8l1.8 .3-1.8 .1zM54.7 184.8l1.8 .3v-.4zM56.5 184.7l1.9 .1-1.9 .3zM56.5 184.7l1.9 .1-.1-.4zM58.3 184.4l1.9-.1-1.8 .5zM58.3 184.4l1.9-.1-.1-.3zM60.1 184l1.9-.3-1.8 .6zM60.1 184l1.9-.3-.2-.3zM61.8 183.4l1.9-.5-1.7 .8zM61.8 183.4l1.9-.5-.2-.3zM63.5 182.6l1.8-.6-1.6 .9zM63.5 182.6l1.8-.6-.2-.3zM65.1 181.7l1.8-.8-1.6 1.1zM65.1 181.7l1.8-.8-.3-.3zM66.6 180.6l1.7-.9-1.4 1.2zM66.6 180.6l1.7-.9-.3-.3zM68 179.4l1.6-1.1-1.3 1.4zM69.3 178l-1.3 1.4 1.6-1.1zM69.3 178l1.5-1.2-1.2 1.5zM70.4 176.6l-1.1 1.4 1.5-1.2zM70.4 176.6l1.4-1.3-1 1.5zM71.4 175.1l-1 1.5 1.4-1.3zM72.7 173.6l-.9 1.7-.4-.2zM72.3 173.5l-.9 1.6 1.3-1.5zM73.4 171.9l-.7 1.7-.4-.1zM73 171.7l-.7 1.8 1.1-1.6zM73.9 170.1l-.5 1.8-.4-.2zM73.6 170l-.6 1.7 .9-1.6zM74.4 168.2l-.5 1.9-.3-.1zM73.9 168.2l-.3 1.8 .8-1.8zM74.6 166.4l-.2 1.8h-.5zM74.2 166.3l-.3 1.9 .7-1.8zM74.6 164.5v1.9l-.4-.1zM74.2 164.5v1.8l.4-1.8zM74.5 162.6l.1 1.9h-.4zM74.1 162.7l.1 1.8 .3-1.9zM74.2 160.8l.3 1.8-.4 .1zM73.8 160.8l.3 1.9 .1-1.9zM73.7 158.9l.5 1.9h-.4zM73.3 159.1l.5 1.7-.1-1.9zM73.1 157.2l.6 1.7-.4 .2zM72.7 157.3l.6 1.8-.2-1.9zM72.2 155.5l.9 1.7-.4 .1zM71.9 155.7l.8 1.6-.5-1.8zM71.3 153.9l.9 1.6-.3 .2zM70.9 154.1l1 1.6-.6-1.8zM70.2 152.3l1.1 1.6-.4 .2zM69.8 152.6l1.1 1.5-.7-1.8zM68.9 150.9l1.3 1.4-.4 .3zM68.6 151.2l1.2 1.4-.9-1.7zM67.5 149.6l1.4 1.3-.3 .3zM67.5 149.6l-.2 .4 1.3 1.2zM66.1 148.5l1.4 1.1-.2 .4zM66.1 148.5l-.3 .3 1.5 1.2z"/>
<path d="M34.5 163.5l.1 1.5h-.4zM34.1 163.6l.1 1.4 .3-1.5zM34.3 162.2l.2 1.3-.4 .1zM33.9 162.2l.2 1.4 .2-1.4zM34 160.8l.3 1.4h-.4zM33.6 160.9l.3 1.3 .1-1.4zM33.5 159.4l.5 1.4-.4 .1zM33.1 159.6l.5 1.3-.1-1.5zM32.8 158.1l.7 1.3-.4 .2zM32.5 158.3l.6 1.3-.3-1.5zM32.1 156.9l.7 1.2-.3 .2zM31.7 157.1l.8 1.2-.4-1.4zM31.2 155.8l.9 1.1-.4 .2zM30.9 156l.8 1.1-.5-1.3zM30.2 154.7l1 1.1-.3 .2zM30.2 154.7l-.3 .3 1 1zM29.1 153.8l1.1 .9-.3 .3zM29.1 153.8l-.2 .3 1 .9zM27.9 152.9l1.2 .9-.2 .3zM27.9 152.9l-.2 .4 1.2 .8zM26.7 152.2l1.2 .7-.2 .4zM26.7 152.2l-.2 .4 1.2 .7zM25.3 151.7l1.4 .5-.2 .4zM25.3 151.7l-.1 .3 1.3 .6zM23.9 151.2l1.4 .5-.1 .3zM23.9 151.2v.5l1.3 .3z"/>
</g>
<!-- layer: cotas -->
<g fill="#989898" stroke="#989898" stroke-width=".21">
<path d="M152 29.5l.2 .2-.9 .6z"/>
<path d="M131.9 71l.8-.6-.6 .9z"/>
<path d="M164.7 38.7l.2 .3-.8 .6z"/>
<path d="M29.2 56l-.1 .5h-.2z"/>
<path d="M31.7 42.8h.2l-.2 .5z"/>
<path d="M23.8 55.4l.4-.3-.3 .4z"/>
<path d="M36.9 43.8l.1 .1-.4 .3z"/>
<path d="M39.4 73.3h.5v.1z"/>
<path d="M56.9 73.3h.5l-.5 .1z"/>
<path d="M78.8 49.6v.5h-.1z"/>
<path d="M78.7 57.1h.1v.5z"/>
<path d="M257.5 61.7l4.1 2-.9 1.2z"/>
<path d="M236.1 45.1l3.2 3.3-4.1-2.1z"/>
<path d="M223.6 46.3l1.5-.3v4.6z"/>
<path d="M226.7 59.5l1.5 4.2-1.5 .3z"/>
<path d="M214.1 45.8l3.2 3.2-4.1-2z"/>
<path d="M271.3 37.3l1.3 .7-2.8 3.6z"/>
<path d="M225.9 79.1l4.5-.8v1.5z"/>
<path d="M266.4 78.3l4.5 .8-4.5 .7z"/>
<path d="M243.4 121.2l1-.2v.3z"/>
<path d="M252.4 121l1 .2-1 .1z"/>
<path d="M238.4 117.7l1-.1v.3z"/>
<path d="M257.4 117.6l1 .1-1 .2z"/>
<path d="M275.4 168.1l.9 .3-.1 .3z"/>
<path d="M220.6 141.3l.8 .6-.9-.3z"/>
<path d="M56.5 135.8l1.9 .9-.4 .5z"/>
<path d="M46.8 128.7l1.5 1.5-1.8-.9z"/>
<path d="M58.9 125.4l.5 .4-1.6 1.3z"/>
<path d="M62.5 145.2l1.5-1.4 .3 .5z"/>
<path d="M82.2 133l.4 2h-.7z"/>
<path d="M81.9 163h.7l-.4 2z"/>
<path d="M71 176.1l1.9 .9-.4 .5z"/>
<path d="M54.9 157.9l.5 .5-1.7 1.2z"/>
<path d="M46.4 143.2l2 .3-2 .4z"/>
<path d="M52.4 143.5l2-.3v.7z"/>
<path d="M48.4 179.7l2-.3v.7z"/>
<path d="M52.4 179.4l2 .3-2 .4z"/>
<path d="M22.4 143.5l2-.3v.7z"/>
<path d="M20.7 151l1.9-.6-1.6 1.2z"/>
<path d="M28.7 151.3l.6 .4-1.4 1.5z"/>
<path d="M35.5 151.3l.5 .4-1.7 1.2z"/>
<path d="M48.4 152.7l1.6-1.3 .3 .6z"/>
<path d="M115.6 134.7l.6 4h-1.3z"/>
<path d="M114.9 170.7h1.3l-.6 4z"/>
<path d="M128.4 180.1l4-.7v1.3z"/>
<path d="M144.4 179.4l4 .7-4 .6z"/>
<path d="M128.4 189.5l4-.7v1.4z"/>
<path d="M164.4 188.8l4 .7-4 .7z"/>
<path d="M157 147.5l.8 1.1-3.6 2z"/>
<path d="M148.4 164.7l1.1 3.9-1.3 .2z"/>
<path d="M48.4 108.3l5-.9v1.7z"/>
<path d="M143.4 107.4l5 .9-5 .8z"/>
<path d="M189.1 55l.9 5h-1.7z"/>
<path d="M188.3 100h1.7l-.9 5z"/>
</g>
<!-- layer: Discontinua -->
<path d="M233.4 129l6.4 11.2M263.4 129l-6.5 11.2M218.4 155h17.3M240 155h16.8M242 143.8l12.8 22.4M254.8 143.8l-12.8 22.4M261.1 155h17.3M239.8 169.8l-6.4 11.2M256.9 169.8l6.5 11.2" fill="none" stroke="#989898" stroke-width=".25"/>
<!-- layer: Ejes -->
<path d="M41.4 133h11v11M52.4 122v13M52.4 133h11M48.4 154v13M37.4 165h11M59.4 165h-11v11" fill="none" stroke="#989898" stroke-width=".25"/>
<g font-size="5.6" fill="#989898">
<text x="114.3" y="158" transform="rotate(-90 114.3 158)">10</text>
<text x="147.2" y="160.3" transform="rotate(-67 147.2 160.3)">45°</text>
<text x="136.8" y="178.8">5</text>
<text x="145.1" y="188.2">10</text>
</g>
<g font-size="2.8" fill="#989898">
<text x="31.8" y="39.7" transform="rotate(-79 31.8 39.7)">Ø65</text>
<text x="38.3" y="41.5" transform="rotate(-42 38.3 41.5)">Ø82,5</text>
<text x="78.2" y="55.1" transform="rotate(-90 78.2 55.1)">40</text>
<text x="46.8" y="72.8">90</text>
<text x="188.8" y="99.5" transform="rotate(-90 188.8 99.5)">50</text>
<text x="138.3" y="107.9">100</text>
<text x="60.4" y="124">R20</text>
<text x="39.7" y="127.7">Ø25</text>
<text x="33.9" y="143.4">65</text>
<text x="48.8" y="143.4">10</text>
<text x="70.9" y="139.2" transform="rotate(-35 70.9 139.2)">R35</text>
<text x="30" y="149.7">R35 R55</text>
<text x="57.3" y="147.4" transform="rotate(-30 57.3 147.4)">R80</text>
<text x="13.6" y="152.9">R5</text>
<text x="82.1" y="150.6" transform="rotate(-90 82.1 150.6)">80</text>
<text x="56.4" y="156.6">R19</text>
<text x="49.8" y="179.5">15</text>
<text x="76" y="179.3">R50</text>
</g>
<g font-size="2.8">
<text x="34.9" y="89">Acotado en mm Escala 1:5 (A4)</text>
<text x="127.6" y="88.4">Acotado en mm Escala 1:5 (A4)</text>
<text x="228" y="88.8">Acotado en mm Escala 3:2 (A4)</text>
<text x="227.7" y="107.8">Acotado en mm Escala 1:5 (A4)</text>
<text x="35.3" y="119.4">Acotado en mm Escala 2:5 (A4)</text>
<text x="130.9" y="119.4">Acotado en m Escala 1:250 (A4)</text>
</g>
<g font-size="2.2" fill="#989898">
<text x="247.2" y="121.1">50</text>
<text x="194.1" y="133">Ø300</text>
</g>
<g font-size="2.1" fill="#989898">
<text x="277.7" y="29.9">R30</text>
<text x="206.9" y="37.1" transform="rotate(35 206.9 37.1)">R7</text>
<text x="224.4" y="39.2">Ø15</text>
<text x="232.1" y="66.1">Ø6</text>
<text x="247.3" y="75.2">30</text>
</g>
<g font-size="1.4" fill="#989898">
<text x="152.8" y="28.8">R20</text>
<text x="171.1" y="32.7">Ø220</text>
<text x="247.2" y="117.7">100</text>
</g>
</svg>
